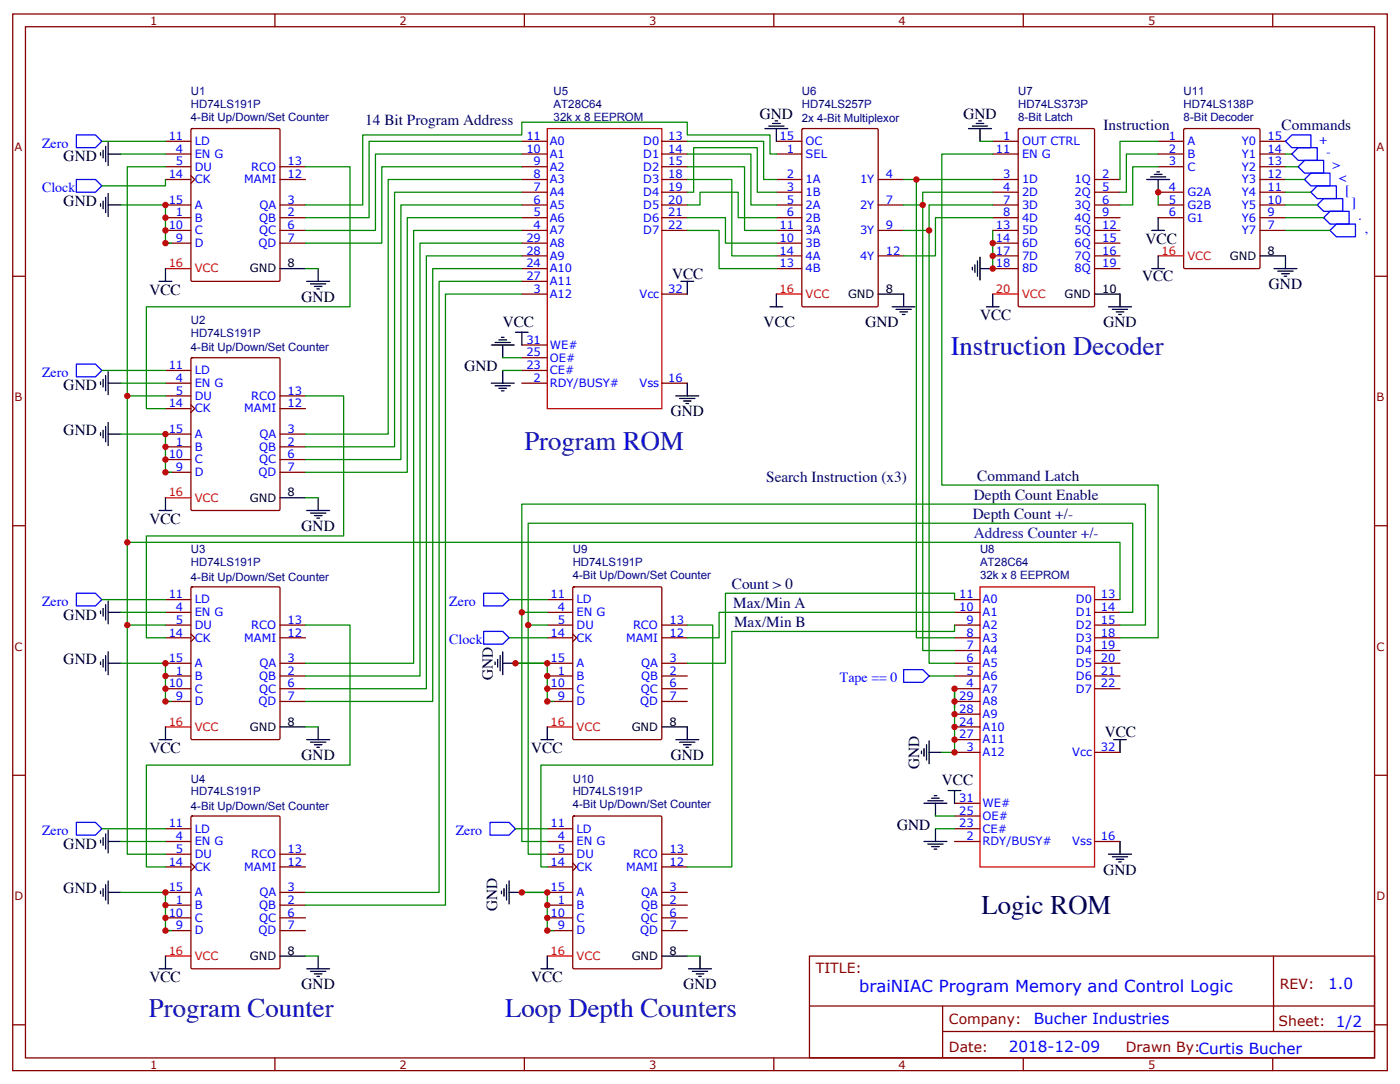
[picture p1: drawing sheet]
<svg xmlns="http://www.w3.org/2000/svg" width="388mm" height="300mm" viewBox="0 0 388 300" stroke-linecap="round" stroke-linejoin="round" font-family="sans-serif">
<g fill="none" stroke="#870000" stroke-width=".35">
<path d="M3.5 3.9h381v292.8h-381zM7.1 7.4h373.9v285.8h-373.9zM76.2 3.9v3.5M145.3 3.9v3.5M214.5 3.9v3.5M283.6 3.9v3.5M352.8 3.9v3.5M45.9 39.2h7M53 35.8l.3-.2h24l.3 .2v41.8l-.2 .3-24.1 .1-.3-.2zM144.6 39.2h7.1M183.4 39.2h7.1M215.2 39.2h7"/>
<path d="M222.3 35.8l.3-.2h20.5l.3 .2v48.9l-.2 .3h-20.6l-.3-.2zM275.2 39.2h7M282.3 35.8l.3-.2h20.4l.3 .2 .1 48.9-.2 .3h-20.6l-.3-.2zM321 39.2h7.1M328.1 35.8l.3-.2h20.5l.3 .2v38.3l-.1 .3h-20.7l-.3-.2zM349.2 39.2h7.1M45.9 56.8h7M45.9 42.7h7M45.9 46.2h7M45.9 49.7h7M52.9 48.7l1.1 1-1.1 1.1M77.6 56.8h7.1"/>
<path d="M77.6 46.2h7.1M77.6 49.7h7.1M144.6 56.8h7.1M144.6 42.7h7.1M144.6 46.2h7.1M144.6 49.7h7.1M144.6 53.3h7.1M183.4 56.8h7.1M183.4 42.7h7.1M183.4 46.2h7.1M183.4 49.7h7.1M183.4 53.3h7.1"/>
<path d="M215.2 56.8h7M215.2 42.7h7M215.2 49.7h7M215.2 53.3h7M243.4 56.8h7.1M243.4 49.7h7.1M275.2 56.8h7M275.2 42.7h7M275.2 49.7h7M275.2 53.3h7M303.4 56.8h7M303.4 49.7h7"/>
<path d="M303.4 53.3h7M321 56.8h7.1M321 42.7h7.1M321 46.2h7.1M321 53.3h7.1M349.2 56.8h7.1M349.2 42.7h7.1M349.2 46.2h7.1M349.2 49.7h7.1M349.2 53.3h7.1M3.5 76.6h3.6M45.9 60.3h7"/>
<path d="M45.9 63.9h7M45.9 67.4h7M77.6 60.3h7.1M77.6 63.9h7.1M77.6 67.4h7.1M144.6 60.3h7.1M144.6 63.9h7.1M144.6 67.4h7.1M144.6 70.9h7.1M144.6 74.4h7.1M144.6 78h7.1M183.4 60.3h7.1"/>
<path d="M183.4 63.9h7.1M215.2 60.3h7M215.2 63.9h7M215.2 67.4h7M215.2 70.9h7M215.2 74.4h7M243.4 63.9h7.1M243.4 70.9h7.1M275.2 60.3h7M275.2 63.9h7M275.2 67.4h7M275.2 70.9h7"/>
<path d="M275.2 74.4h7M303.4 60.3h7M303.4 63.9h7M303.4 67.4h7M303.4 70.9h7M303.4 74.4h7M321 60.3h7.1M349.2 60.3h7.1M349.2 63.9h7.1M381 76.6h3.5M53 99.3l.3-.2h24l.3 .2v41.8l-.2 .3-24.1 .1-.3-.2zM144.6 95.6h7.1"/>
<path d="M144.6 99.1h7.1M144.6 81.5h7.1M183.4 81.5h7.1M45.9 106.2h7M45.9 109.7h7M45.9 102.7h7M45.9 113.2h7M52.9 112.2l1.1 1-1.1 1.1M77.6 109.7h7.1M77.6 113.2h7.1M144.6 106.2h7.1M144.6 102.7h7.1"/>
<path d="M183.4 106.2h7.1M45.9 123.8h7M45.9 120.3h7M45.9 127.4h7M45.9 130.9h7M77.6 123.8h7.1M77.6 120.3h7.1M77.6 127.4h7.1M77.6 130.9h7.1M3.5 145.7h3.6M381 145.7h3.5M45.9 169.7h7"/>
<path d="M45.9 173.2h7M45.9 166.2h7M45.9 176.7h7M52.9 175.7l1.1 1-1.1 1.1M53 162.8l.3-.2h24l.3 .2v41.8l-.2 .3-24.1 .1-.3-.2zM77.6 173.2h7.1M77.6 176.7h7.1M151.7 169.7h7M151.7 173.2h7M151.7 166.2h7M151.7 176.7h7M158.7 175.7l1.1 1-1.1 1.1"/>
<path d="M158.8 162.8l.3-.2h24l.3 .2v41.8l-.1 .3-24.2 .1-.3-.2zM183.4 173.2h7.1M183.4 176.7h7.1M264.6 169.7h7M264.6 173.2h7M264.6 166.2h7M264.6 176.7h7M303.4 169.7h7M303.4 173.2h7M303.4 166.2h7M303.4 176.7h7M45.9 187.3h7"/>
<path d="M45.9 183.8h7M45.9 190.9h7M45.9 194.4h7M77.6 187.3h7.1M77.6 183.8h7.1M77.6 190.9h7.1M77.6 194.4h7.1M151.7 187.3h7M151.7 183.8h7M151.7 190.9h7M151.7 194.4h7M183.4 187.3h7.1"/>
<path d="M183.4 183.8h7.1M183.4 190.9h7.1M183.4 194.4h7.1M264.6 187.3h7M264.6 183.8h7M264.6 190.9h7M264.6 194.4h7M264.6 180.3h7M264.6 197.9h7M303.4 187.3h7M303.4 183.8h7M303.4 190.9h7"/>
<path d="M303.4 180.3h7M3.5 214.8h3.6M264.6 201.4h7M264.6 205h7M264.6 208.5h7M303.4 208.5h7M381 214.8h3.5M45.9 233.2h7M45.9 236.7h7M45.9 229.7h7M52.9 239.2l1.1 1-1.1 1.1M53 226.3l.3-.2h24l.3 .2v41.8l-.2 .3-24.1 .1-.3-.2z"/>
<path d="M77.6 236.7h7.1M151.7 233.2h7M151.7 236.7h7M151.7 229.7h7M158.7 239.2l1.1 1-1.1 1.1M158.8 226.3l.3-.2h24l.3 .2v41.8l-.1 .3-24.2 .1-.3-.2zM183.4 236.7h7.1M264.6 233.2h7M264.6 229.7h7M264.6 222.6h7M264.6 226.1h7M303.4 233.2h7"/>
<path d="M45.9 250.8h7M45.9 247.3h7M45.9 254.4h7M45.9 257.9h7M45.9 240.2h7M77.6 250.8h7.1M77.6 247.3h7.1M77.6 254.4h7.1M77.6 257.9h7.1M77.6 240.2h7.1M151.7 250.8h7M151.7 247.3h7"/>
<path d="M151.7 254.4h7M151.7 257.9h7M151.7 240.2h7M183.4 250.8h7.1M183.4 247.3h7.1M183.4 254.4h7.1M183.4 257.9h7.1M183.4 240.2h7.1M224.4 264.9h156.6v28.3h-156.6zM224.4 278.8h156.5M261.3 278.8v14.1M353 265v20.8"/>
<path d="M3.5 284h3.6M76.2 293.2v3.5M145.3 293.2v3.5M214.5 293.2v3.5M261.3 285.8h119.6M283.6 293.2v3.5M352.8 293.2v3.5M381 284h3.5"/>
</g>
<g fill="none" stroke="#000" stroke-width=".35">
<path d="M30 39.5v6.4M212 35.6h6.4M213.1 34.9h4.2M214.1 34.2h2.2M214.8 33.5h.7M215.2 35.6v3.6M268.5 35.6h6.3M269.5 34.9h4.3M270.6 34.2h2.1M271.3 33.5h.7M271.6 35.6v3.6M27.9 42.3v.7"/>
<path d="M27.9 56.4v.7M28.6 41.6v2.1M28.6 55.7v2.2M29.3 40.6v4.2M29.3 54.7v4.2M30 56.8h3.5M30 53.6v6.4M30 42.7h3.5M317.9 49.7h6.3M318.9 49h4.2M320 48.3h2.1M320.7 47.6h.7"/>
<path d="M321 49.7v3.6M44.1 78h3.5M45.9 74.4v3.6M77.6 74.4h7.1M85 78h6.4M86.1 78.7h4.2M87.1 79.4h2.2M88.2 74.4v3.6M188.7 78h3.6M190.5 78v3.5M269.5 74.1v.7M270.2 73.4v2.1"/>
<path d="M270.9 72.3v4.3M271.6 74.4h3.6M271.6 71.3v6.3M319.3 74.4h3.5M319.3 63.9h3.5M321 60.3v3.6M321 70.9v3.5M349.2 70.9h7.1v3.5M353.1 74.4h6.4M354.2 75.1h4.2M355.2 75.8h2.2M356 76.6h.7"/>
<path d="M87.8 80.1h.7M136.2 95.6h6.3M137.2 94.9h4.3M138.3 94.2h2.1M139 93.5h.7M139.3 95.6v3.5M142.9 92.1h3.5M144.6 92.1v3.5M213.4 85h3.6M215.2 81.5v3.5M243.4 81.5h7.1v3.5M247.3 85h6.3"/>
<path d="M248.4 85.7h4.2M249.4 86.4h2.1M250.1 87.1h.7M273.4 85h3.5M275.2 81.5v3.5M303.4 81.5h7v3.5M307.3 85h6.3M308.3 85.7h4.3M309.4 86.4h2.1M310.1 87.1h.7M27.9 105.8v.7M27.9 119.9v.7"/>
<path d="M28.6 105.1v2.1M28.6 119.2v2.2M29.3 104.1v4.2M29.3 118.2v4.2M30 103v6.4M30 117.1v6.4M30 106.2h3.5M136.2 106.2h6.3M137.2 106.9h4.3M138.3 107.6h2.1M139 108.3h.7M139.3 102.7v3.5"/>
<path d="M187.3 109.7h6.4M188.4 110.4h4.2M189.4 111.1h2.2M190.1 111.8h.8M190.5 106.2v3.5M30 120.3h3.5M45.9 137.9v3.6M77.6 137.9h7.1M88.2 137.9v3.6M44.1 141.5h3.5M85 141.5h6.4M86.1 142.2h4.2"/>
<path d="M87.1 142.9h2.2M87.8 143.6h.7M27.9 169.3v.7M28.6 168.6v2.1M29.3 167.6v4.2M30 166.5v6.4M30 169.7h3.5M27.9 183.4v.7M28.6 182.7v2.2M29.3 181.7v4.2M30 180.6v6.4M30 183.8h3.5"/>
<path d="M137.2 183.4v.7M137.9 182.7v2.2M138.6 181.7v4.2M139.3 183.8h3.6M139.3 180.6v6.4M44.1 205h3.5M45.9 201.4v3.6M77.6 201.4h7.1M85 205h6.4M86.1 205.7h4.2M87.1 206.4h2.2M87.8 207.1h.7"/>
<path d="M88.2 201.4v3.6M149.9 205h3.6M151.7 201.4v3.6M183.4 201.4h7.1v3.6M187.3 205h6.4M188.4 205.7h4.2M189.4 206.4h2.2M190.1 207.1h.8M255.4 208.1v.7M256.1 207.4v2.1M256.8 206.4v4.2M257.5 208.5h3.6"/>
<path d="M257.5 205.3v6.4M262.8 219.1h3.5M264.6 219.1v3.5M308.7 205h3.5M310.4 205v3.5M27.9 232.8v.7M28.6 232.1v2.1M29.3 231.1v4.2M30 230v6.4M30 233.2h3.5M256.1 233.2h6.4M256.1 222.6h6.4"/>
<path d="M257.2 221.9h4.2M257.2 233.9h4.2M258.2 221.2h2.1M258.2 234.6h2.1M258.9 220.5h.7M258.9 235.3h.7M259.3 222.6v3.5M259.3 229.7v3.5M307.3 236.7h6.3M308.3 237.4h4.3M309.4 238.1h2.1M310.1 238.8h.7"/>
<path d="M310.4 233.2v3.5M27.9 246.9v.7M28.6 246.2v2.2M29.3 245.2v4.2M30 244.1v6.4M30 247.3h3.5M139 246.9v.7M139.7 246.2v2.2M140.4 245.2v4.2M141.1 247.3h3.5M141.1 244.1v6.4M44.1 268.5h3.5"/>
<path d="M45.9 264.9v3.6M77.6 264.9h7.1M85 268.5h6.4M86.1 269.2h4.2M87.1 269.9h2.2M87.8 270.6h.7M88.2 264.9v3.6M149.9 268.5h3.6M151.7 264.9v3.6M183.4 264.9h7.1M190.9 268.5h6.3M191.9 269.2h4.2"/>
<path d="M193 269.9h2.1M193.7 270.6h.7M194 264.9v3.6"/>
</g>
<path d="M45.9 74.4h7M321 70.9h7.1M215.2 81.5h7M275.2 81.5h7M45.9 137.9h7M45.9 201.4h7M151.7 201.4h7M45.9 264.9h7M151.7 264.9h7" fill="none" stroke="#f00" stroke-width=".35"/>
<path d="M151.7 35.6h31.7v77.6h-31.7zM271.6 162.6h31.8v77.6h-31.8z" fill="none" stroke="#c00" stroke-width=".35"/>
<g fill="none" stroke="#00f" stroke-width=".35">
<path d="M21.2 37.4h5.3l1.7 1.8-1.7 1.7h-5.3zM358.1 37.4h5.3v3.5h-5.3l-1.8-1.7zM21.2 49.7h5.3l1.7 1.8-1.7 1.8h-5.3zM358.1 42.7l1.7-1.8h5.3v3.5h-5.3zM361.6 44.4h5.3v3.6h-5.3l-1.8-1.8zM361.6 49.7l1.8-1.7h5.3v3.5h-5.3zM363.4 53.3l1.7-1.8h5.3v3.5h-5.3zM365.1 56.8l1.8-1.8h5.3v3.6h-5.3zM366.9 60.3l1.8-1.7h5.2v3.5h-5.2zM370.4 62.1h5.3v3.5h-5.3l-1.7-1.7zM21.2 100.9h5.3l1.7 1.8-1.7 1.7h-5.3zM21.2 164.4h5.3l1.7 1.8-1.7 1.7h-5.3z"/>
<path d="M134.1 164.4h5.2l1.8 1.8-1.8 1.7h-5.2zM134.1 175h5.2l1.8 1.7-1.8 1.8h-5.2zM250.5 185.6h5.3l1.7 1.7-1.7 1.8h-5.3zM21.2 227.9h5.3l1.7 1.8-1.7 1.7h-5.3zM135.8 227.9h5.3l1.8 1.8-1.8 1.7h-5.3z"/>
</g>
<g fill="none" stroke="#008700" stroke-width=".35">
<path d="M28.2 39.2h17.7M144.6 39.2h-42.3v21.1h-17.6M190.5 39.2h21.2v10.5h3.5M271.6 39.2h3.6M321 39.2h-10.6v10.5M33.5 56.8h12.4v10.6h1.7M33.5 42.7h12.4M45.9 49.7v1.8h-17.7M45.9 46.2h-10.6v190.5h10.6M84.7 46.2h12.3v38.8h-56.4v28.2h5.3M144.6 42.7h-40.5v21.2h-19.4M144.6 46.2h-38.8v21.2h-21.1"/>
<path d="M144.6 49.7h-37v70.6h-22.9M144.6 53.3h-35.2v70.5h-24.7M144.6 56.8h-33.5v70.6h-26.4M190.5 42.7h17.6v14.1h7.1M190.5 46.2h15.9v17.7h8.8M190.5 49.7h12.3v21.2h12.4M190.5 56.8h3.5v-3.5h10.6v7h10.6M190.5 53.3h1.8v-12.4h17.6v12.4h5.3M215.2 42.7h-1.8v-5.3h-22.9v-3.5h-45.9v3.5h-44.1v19.4h-15.8M250.5 49.7h24.7M254 49.7v127h10.6M255.8 56.8v123.5h8.8"/>
<path d="M275.2 53.3h-19.4v3.5h-5.3M275.2 56.8h-17.7v7.1h-7M275.2 42.7h-14.1v91.7h59.9v42.3h-10.6M321 42.7h-8.8v10.6h-1.8M321 46.2h-7v10.6h-3.6M321 53.3v3.5M356.3 49.7h5.3M356.3 42.7h1.8M356.3 46.2h3.5M356.3 53.3h7.1M356.3 56.8h8.8M84.7 74.4h3.5"/>
<path d="M144.6 60.3h-31.7v70.6h-28.2M144.6 63.9h-29.9v119.9h-30M144.6 67.4h-28.2v119.9h-31.7M144.6 70.9h-26.4v120h-33.5M144.6 74.4h-24.7v120h-35.2M144.6 78h-22.9v169.3h-37M190.5 63.9h8.8v10.5h15.9M190.5 60.3h10.6v7.1h14.1M257.5 63.9v119.9h7.1M275.2 60.3h-15.9v10.6h-8.8M275.2 63.9v10.5M356.3 60.3h10.6"/>
<path d="M356.3 63.9h12.4M139.3 99.1h5.3M144.6 81.5h-21.1v169.3h-38.8M28.2 102.7h17.7M33.5 106.2h12.4M35.3 109.7h10.6M84.7 109.7h10.5v38.8h-54.6v28.2h5.3M139.3 102.7h5.3M33.5 120.3h12.4v10.6h1.7M84.7 137.9h3.5M35.3 150.3h275.1v15.9M28.2 166.2h17.7"/>
<path d="M33.5 169.7h12.4M35.3 173.2h10.6M84.7 173.2h12.3v38.8h-56.4v28.2h5.3M141.1 166.2h10.6M141.1 176.7h10.6M144.6 169.7v-30h172.9v33.5h-7.1M151.7 173.2h-5.3v63.5h5.3M151.7 169.7h-7.1v63.5h7.1M190.5 173.2h7.1v38.8h-47.7v28.2h1.8M264.6 166.2v-1.8h-63.5v19.4h-10.6M264.6 169.7h-65.3v7h-8.8M264.6 173.2v1.8h-61.8v65.2h-12.3"/>
<path d="M310.4 169.7h3.6v-24.7h-167.6v28.2M33.5 183.8h12.4v10.6h1.7M151.7 183.8h-8.8h8.8v10.6h1.8M257.5 187.3h7.1M264.6 196.1v-5.2v17.6h-3.5M84.7 201.4h3.5M28.2 229.7h17.7M33.5 233.2h12.4M142.9 229.7h8.8M259.3 229.7h5.3M259.3 226.1h5.3M33.5 247.3h12.4v10.6h1.7"/>
<path d="M151.7 247.3h-7.1h7.1v10.6h1.8M84.7 264.9h3.5M190.5 264.9h3.5"/>
</g>
<g fill="#c00">
<circle cx="264.6" cy="208.5" r=".88"/>
<circle cx="144.6" cy="247.3" r=".88"/>
<circle cx="275.2" cy="74.4" r=".88"/>
<circle cx="275.2" cy="67.4" r=".88"/>
<circle cx="275.2" cy="70.9" r=".88"/>
<circle cx="321" cy="53.3" r=".88"/>
<circle cx="151.7" cy="257.9" r=".88"/>
<circle cx="45.9" cy="60.3" r=".88"/>
<circle cx="45.9" cy="56.8" r=".88"/>
<circle cx="45.9" cy="63.9" r=".88"/>
<circle cx="35.3" cy="109.7" r=".88"/>
<circle cx="45.9" cy="190.9" r=".88"/>
<circle cx="45.9" cy="194.4" r=".88"/>
<circle cx="45.9" cy="183.8" r=".88"/>
<circle cx="45.9" cy="187.3" r=".88"/>
<circle cx="45.9" cy="247.3" r=".88"/>
<circle cx="45.9" cy="254.4" r=".88"/>
<circle cx="45.9" cy="250.8" r=".88"/>
<circle cx="45.9" cy="257.9" r=".88"/>
<circle cx="45.9" cy="130.9" r=".88"/>
<circle cx="45.9" cy="123.8" r=".88"/>
<circle cx="45.9" cy="127.4" r=".88"/>
<circle cx="45.9" cy="120.3" r=".88"/>
<circle cx="35.3" cy="173.2" r=".88"/>
<circle cx="45.9" cy="67.4" r=".88"/>
<circle cx="142.9" cy="183.8" r=".88"/>
<circle cx="151.7" cy="190.9" r=".88"/>
<circle cx="151.7" cy="194.4" r=".88"/>
<circle cx="151.7" cy="183.8" r=".88"/>
<circle cx="151.7" cy="187.3" r=".88"/>
<circle cx="151.7" cy="247.3" r=".88"/>
<circle cx="151.7" cy="250.8" r=".88"/>
<circle cx="151.7" cy="254.4" r=".88"/>
<circle cx="35.3" cy="150.3" r=".88"/>
<circle cx="146.4" cy="173.2" r=".88"/>
<circle cx="254" cy="49.7" r=".88"/>
<circle cx="255.8" cy="56.8" r=".88"/>
<circle cx="257.5" cy="63.9" r=".88"/>
<circle cx="144.6" cy="169.7" r=".88"/>
<circle cx="264.6" cy="197.9" r=".88"/>
<circle cx="264.6" cy="201.4" r=".88"/>
<circle cx="264.6" cy="205" r=".88"/>
<circle cx="264.6" cy="190.9" r=".88"/>
<circle cx="264.6" cy="194.4" r=".88"/>
</g>
<g font-size="7.4" fill="#009">
<text x="263.5" y="98.2">Instruction Decoder</text>
<text x="145.4" y="124.7">Program ROM</text>
<text x="41.3" y="281.7">Program Counter</text>
<text x="140.1" y="281.7">Loop Depth Counters</text>
</g>
<text font-size="7.4" fill="#006" x="272" y="253.2">Logic ROM</text>
<text font-size="4.6" fill="#00f" x="238.1" y="274.9">braiNIAC Program Memory and Control Logic</text>
<g font-size="4.2" fill="#006">
<text x="101.2" y="34.7">14 Bit Program Address</text>
<text x="305.9" y="36.2">Instruction</text>
<text x="355.3" y="36.2">Commands</text>
<text x="212.4" y="133.5">Search Instruction (x3)</text>
<text x="270.9" y="133.2">Command Latch</text>
<text x="269.7" y="143.8">Depth Count +/-</text>
<text x="269.9" y="138.5">Depth Count Enable</text>
<text x="202.9" y="163.2">Count &gt; 0</text>
<text x="203.2" y="168.5">Max/Min A</text>
<text x="203.5" y="173.8">Max/Min B</text>
</g>
<g font-size="4.2">
<text x="210.6" y="32.9">GND</text>
<text x="267.1" y="32.9">GND</text>
<text x="17.6" y="44.7">GND</text>
<text x="17.6" y="57">GND</text>
<text x="317.5" y="67.6">VCC</text>
<text x="186.3" y="77.3">VCC</text>
<text x="316.6" y="78">VCC</text>
<text x="41.4" y="81.7">VCC</text>
<text x="83.6" y="83.6">GND</text>
<text x="351.7" y="80.1">GND</text>
<text x="271.6" y="88.8">VCC</text>
<text x="139.4" y="90.5">VCC</text>
<text x="211.7" y="90.5">VCC</text>
<text x="239.9" y="90.5">GND</text>
<text x="305.9" y="90.7">GND</text>
<text x="128.8" y="102.9">GND</text>
<text x="17.6" y="108.2">GND</text>
<text x="185.9" y="115.4">GND</text>
<text x="17.6" y="120.5">GND</text>
<text x="41.4" y="145.1">VCC</text>
<text x="83.6" y="147.1">GND</text>
<text x="17.6" y="171.7">GND</text>
<text x="17.6" y="184">GND</text>
<text x="136.6" y="188.4" transform="rotate(-90 136.6 188.4)">GND</text>
<text x="41.4" y="208.6">VCC</text>
<text x="147.2" y="208.6">VCC</text>
<text x="306.2" y="204.3">VCC</text>
<text x="83.6" y="210.6">GND</text>
<text x="185.9" y="210.6">GND</text>
<text x="254.8" y="213.1" transform="rotate(-90 254.8 213.1)">GND</text>
<text x="261.1" y="217.5">VCC</text>
<text x="248.7" y="229.9">GND</text>
<text x="17.6" y="235.2">GND</text>
<text x="305.9" y="242.4">GND</text>
<text x="17.6" y="247.5">GND</text>
<text x="137.8" y="252.6" transform="rotate(-90 137.8 252.6)">GND</text>
<text x="41.4" y="272.1">VCC</text>
<text x="83.6" y="274.1">GND</text>
<text x="147.2" y="272.1">VCC</text>
<text x="189.4" y="274.1">GND</text>
</g>
<text font-size="4.2" fill="#009" x="269.9" y="149.1">Address Counter +/-</text>
<g font-size="4.2" fill="#00f">
<text x="368.2" y="274.2">1.0</text>
<text x="286.5" y="283.8">Bucher Industries</text>
<text x="279.6" y="291.6">2018-12-09</text>
</g>
<g font-size="3.9" fill="#00f">
<text x="11.7" y="40.9">Zero</text>
<text x="365.8" y="39.8">+</text>
<text x="367.5" y="43.4">-</text>
<text x="369.3" y="46.9">&gt;</text>
<text x="11.7" y="53.3">Clock</text>
<text x="371.1" y="50.4">&lt;</text>
<text x="372.8" y="53.9">[</text>
<text x="374.6" y="57.5">]</text>
<text x="376.4" y="61">.</text>
<text x="378.1" y="64.5">,</text>
<text x="11.7" y="104.4">Zero</text>
<text x="11.7" y="167.9">Zero</text>
<text x="124.5" y="167.9">Zero</text>
<text x="124.5" y="178.5">Clock</text>
<text x="232.8" y="189.1">Tape == 0</text>
<text x="11.7" y="231.4">Zero</text>
<text x="126.3" y="231.4">Zero</text>
</g>
<g font-size="3.9" fill="#800">
<text x="226.1" y="269.5">TITLE:</text>
<text x="354.8" y="274.2">REV:</text>
<text x="263" y="283.7">Company:</text>
<text x="354.4" y="284.3">Sheet: 1/2</text>
<text x="263" y="291.4">Date:</text>
<text x="312.1" y="291.5">Drawn By:Curtis Bucher</text>
</g>
<g font-size="3.2" fill="#800">
<text x="41.6" y="6.9">1</text>
<text x="110.8" y="6.9">2</text>
<text x="179.9" y="6.9">3</text>
<text x="249.1" y="6.9">4</text>
<text x="318.2" y="6.9">5</text>
<text x="4.1" y="42">A</text>
<text x="381.5" y="42">A</text>
<text x="4.1" y="111.1">B</text>
<text x="381.5" y="111.1">B</text>
<text x="4.1" y="180.3">C</text>
<text x="381.5" y="180.3">C</text>
<text x="4.1" y="249.4">D</text>
<text x="381.5" y="249.4">D</text>
<text x="41.6" y="296.2">1</text>
<text x="110.8" y="296.2">2</text>
<text x="179.9" y="296.2">3</text>
<text x="249.1" y="296.2">4</text>
<text x="318.2" y="296.2">5</text>
</g>
<g font-size="3.2" fill="#000080">
<text x="52.9" y="29.9">HD74LS191P</text>
<text x="52.9" y="26.4">U1</text>
<text x="153.5" y="26.4">U5</text>
<text x="153.5" y="29.9">AT28C64</text>
<text x="222.2" y="29.9">HD74LS257P</text>
<text x="222.3" y="26.4">U6</text>
<text x="282.2" y="29.9">HD74LS373P</text>
<text x="282.2" y="26.4">U7</text>
<text x="328.1" y="29.9">HD74LS138P</text>
<text x="328.1" y="26.4">U11</text>
<text x="52.9" y="33.4">4-Bit Up/Down/Set Counter</text>
<text x="153.5" y="33.4">32k x 8 EEPROM</text>
<text x="222.2" y="33.9">2x 4-Bit Multiplexor</text>
<text x="282.2" y="33.4">8-Bit Latch</text>
<text x="328.1" y="33.4">8-Bit Decoder</text>
<text x="52.9" y="89.9">U2</text>
<text x="52.9" y="93.4">HD74LS191P</text>
<text x="52.9" y="97.4">4-Bit Up/Down/Set Counter</text>
<text x="52.9" y="153.4">U3</text>
<text x="158.8" y="153.4">U9</text>
<text x="271.6" y="153.4">U8</text>
<text x="52.9" y="156.9">HD74LS191P</text>
<text x="52.9" y="160.9">4-Bit Up/Down/Set Counter</text>
<text x="158.7" y="156.9">HD74LS191P</text>
<text x="158.7" y="160.4">4-Bit Up/Down/Set Counter</text>
<text x="271.6" y="160.4">32k x 8 EEPROM</text>
<text x="271.6" y="156.9">AT28C64</text>
<text x="52.9" y="220.4">HD74LS191P</text>
<text x="52.9" y="216.9">U4</text>
<text x="158.7" y="220.4">HD74LS191P</text>
<text x="158.8" y="216.9">U10</text>
<text x="52.9" y="224.4">4-Bit Up/Down/Set Counter</text>
<text x="158.7" y="223.9">4-Bit Up/Down/Set Counter</text>
</g>
<g font-size="3.2" fill="#00f">
<text x="46.8" y="38.8">11</text>
<text x="54" y="40.2">LD</text>
<text x="145.9" y="38.8">11</text>
<text x="152.4" y="40.2">A0</text>
<text x="178.3" y="40.2">D0</text>
<text x="185.2" y="38.8">13</text>
<text x="216.1" y="38.8">15</text>
<text x="223.3" y="40.2">OC</text>
<text x="278.1" y="38.8">1</text>
<text x="283.3" y="40.2">OUT CTRL</text>
<text x="323.9" y="38.8">1</text>
<text x="329.1" y="40.2">A</text>
<text x="344.2" y="40.2">Y0</text>
<text x="351.4" y="38.8">15</text>
<text x="48.8" y="42.3">4</text>
<text x="48.8" y="45.9">5</text>
<text x="54" y="43.7">EN G</text>
<text x="54" y="47.3">DU</text>
<text x="69.6" y="47.3">RCO</text>
<text x="79.7" y="45.9">13</text>
<text x="145.9" y="42.3">10</text>
<text x="147.9" y="45.9">9</text>
<text x="152.4" y="43.7">A1</text>
<text x="152.4" y="47.3">A2</text>
<text x="178.3" y="43.7">D1</text>
<text x="178.3" y="47.3">D2</text>
<text x="185.2" y="42.3">14</text>
<text x="185.2" y="45.9">15</text>
<text x="218.1" y="42.3">1</text>
<text x="223.3" y="43.7">SEL</text>
<text x="276.1" y="42.3">11</text>
<text x="283.3" y="43.7">EN G</text>
<text x="323.9" y="45.9">3</text>
<text x="323.9" y="42.3">2</text>
<text x="329.1" y="47.3">C</text>
<text x="329.1" y="43.7">B</text>
<text x="344.2" y="43.7">Y1</text>
<text x="344.2" y="47.3">Y2</text>
<text x="351.4" y="42.3">14</text>
<text x="351.4" y="45.9">13</text>
<text x="46.8" y="49.4">14</text>
<text x="54" y="50.8">CK</text>
<text x="67.7" y="50.8">MAMI</text>
<text x="79.7" y="49.4">12</text>
<text x="147.9" y="49.4">8</text>
<text x="147.9" y="52.9">7</text>
<text x="152.4" y="50.8">A3</text>
<text x="178.3" y="50.8">D3</text>
<text x="185.2" y="49.4">18</text>
<text x="185.2" y="52.9">19</text>
<text x="218.1" y="49.4">2</text>
<text x="218.1" y="52.9">3</text>
<text x="223.3" y="50.8">1A</text>
<text x="238.4" y="50.8">1Y</text>
<text x="245.5" y="49.4">4</text>
<text x="278.1" y="49.4">3</text>
<text x="278.1" y="52.9">4</text>
<text x="283.3" y="50.8">1D</text>
<text x="297.8" y="50.8">1Q</text>
<text x="305.5" y="49.4">2</text>
<text x="305.5" y="52.9">5</text>
<text x="323.9" y="52.9">4</text>
<text x="344.2" y="50.8">Y3</text>
<text x="351.4" y="49.4">12</text>
<text x="351.4" y="52.9">11</text>
<text x="46.8" y="56.4">15</text>
<text x="48.8" y="60">1</text>
<text x="54" y="57.9">A</text>
<text x="71.9" y="57.9">QA</text>
<text x="79.7" y="60">2</text>
<text x="79.7" y="56.4">3</text>
<text x="147.9" y="56.4">6</text>
<text x="147.9" y="60">5</text>
<text x="152.4" y="54.3">A4</text>
<text x="152.4" y="57.9">A5</text>
<text x="178.3" y="54.3">D4</text>
<text x="178.3" y="57.9">D5</text>
<text x="185.2" y="56.4">20</text>
<text x="185.2" y="60">21</text>
<text x="218.1" y="56.4">5</text>
<text x="218.1" y="60">6</text>
<text x="223.3" y="54.3">1B</text>
<text x="223.3" y="57.9">2A</text>
<text x="238.4" y="57.9">2Y</text>
<text x="245.5" y="56.4">7</text>
<text x="278.1" y="56.4">7</text>
<text x="278.1" y="60">8</text>
<text x="283.3" y="54.3">2D</text>
<text x="283.3" y="57.9">3D</text>
<text x="297.8" y="54.3">2Q</text>
<text x="297.8" y="57.9">3Q</text>
<text x="305.5" y="56.4">6</text>
<text x="305.5" y="60">9</text>
<text x="323.9" y="56.4">5</text>
<text x="323.9" y="60">6</text>
<text x="329.1" y="54.3">G2A</text>
<text x="329.1" y="57.9">G2B</text>
<text x="344.2" y="57.9">Y5</text>
<text x="344.2" y="54.3">Y4</text>
<text x="351.4" y="60">9</text>
<text x="351.4" y="56.4">10</text>
<text x="46.8" y="63.5">10</text>
<text x="54" y="61.4">B</text>
<text x="54" y="64.9">C</text>
<text x="71.8" y="64.9">QC</text>
<text x="71.9" y="61.4">QB</text>
<text x="79.7" y="63.5">6</text>
<text x="147.9" y="63.5">4</text>
<text x="152.4" y="61.4">A6</text>
<text x="152.4" y="64.9">A7</text>
<text x="178.3" y="61.4">D6</text>
<text x="178.3" y="64.9">D7</text>
<text x="185.2" y="63.5">22</text>
<text x="216.1" y="63.5">11</text>
<text x="223.3" y="61.4">2B</text>
<text x="223.3" y="64.9">3A</text>
<text x="238.4" y="64.9">3Y</text>
<text x="245.5" y="63.5">9</text>
<text x="276.1" y="63.5">13</text>
<text x="283.3" y="61.4">4D</text>
<text x="283.3" y="64.9">5D</text>
<text x="297.8" y="61.4">4Q</text>
<text x="297.8" y="64.9">5Q</text>
<text x="305.5" y="63.5">12</text>
<text x="329.1" y="61.4">G1</text>
<text x="344.2" y="64.9">Y7</text>
<text x="344.2" y="61.4">Y6</text>
<text x="351.4" y="63.5">7</text>
<text x="48.8" y="67">9</text>
<text x="54" y="68.4">D</text>
<text x="71.6" y="68.4">QD</text>
<text x="79.7" y="67">7</text>
<text x="145.9" y="67">29</text>
<text x="145.9" y="70.6">28</text>
<text x="152.4" y="68.4">A8</text>
<text x="152.4" y="72">A9</text>
<text x="216.1" y="67">10</text>
<text x="216.1" y="70.6">14</text>
<text x="223.3" y="68.4">3B</text>
<text x="223.3" y="72">4A</text>
<text x="238.4" y="72">4Y</text>
<text x="245.5" y="70.6">12</text>
<text x="276.1" y="67">14</text>
<text x="276.1" y="70.6">17</text>
<text x="283.3" y="68.4">6D</text>
<text x="283.3" y="72">7D</text>
<text x="297.8" y="68.4">6Q</text>
<text x="297.8" y="72">7Q</text>
<text x="305.5" y="67">15</text>
<text x="305.5" y="70.6">16</text>
<text x="145.9" y="74.1">24</text>
<text x="145.9" y="77.6">27</text>
<text x="152.4" y="75.5">A10</text>
<text x="216.1" y="74.1">13</text>
<text x="223.3" y="75.5">4B</text>
<text x="276.1" y="74.1">18</text>
<text x="283.3" y="75.5">8D</text>
<text x="297.8" y="75.5">8Q</text>
<text x="305.5" y="74.1">19</text>
<text x="147.9" y="81.1">3</text>
<text x="152.4" y="79">A11</text>
<text x="152.4" y="82.5">A12</text>
<text x="177.3" y="82.5">Vcc</text>
<text x="185.2" y="81.1">32</text>
<text x="145.9" y="95.2">31</text>
<text x="145.9" y="98.8">25</text>
<text x="152.4" y="96.7">WE#</text>
<text x="152.4" y="100.2">OE#</text>
<text x="46.8" y="102.3">11</text>
<text x="48.8" y="105.8">4</text>
<text x="54" y="107.2">EN G</text>
<text x="54" y="103.7">LD</text>
<text x="145.9" y="102.3">23</text>
<text x="147.9" y="105.8">2</text>
<text x="152.4" y="103.7">CE#</text>
<text x="152.4" y="107.2">RDY/BUSY#</text>
<text x="177.3" y="107.2">Vss</text>
<text x="185.2" y="105.8">16</text>
<text x="46.8" y="112.9">14</text>
<text x="48.8" y="109.4">5</text>
<text x="54" y="110.8">DU</text>
<text x="69.6" y="110.8">RCO</text>
<text x="79.7" y="112.9">12</text>
<text x="79.7" y="109.4">13</text>
<text x="46.8" y="119.9">15</text>
<text x="54" y="114.3">CK</text>
<text x="67.7" y="114.3">MAMI</text>
<text x="79.7" y="119.9">3</text>
<text x="48.8" y="123.5">1</text>
<text x="54" y="124.9">B</text>
<text x="54" y="121.4">A</text>
<text x="71.9" y="124.9">QB</text>
<text x="71.9" y="121.4">QA</text>
<text x="79.7" y="123.5">2</text>
<text x="46.8" y="127">10</text>
<text x="48.8" y="130.5">9</text>
<text x="54" y="131.9">D</text>
<text x="54" y="128.4">C</text>
<text x="71.6" y="131.9">QD</text>
<text x="71.8" y="128.4">QC</text>
<text x="79.7" y="127">6</text>
<text x="79.7" y="130.5">7</text>
<text x="46.8" y="165.8">11</text>
<text x="54" y="167.2">LD</text>
<text x="152.6" y="165.8">11</text>
<text x="159.8" y="167.2">LD</text>
<text x="265.8" y="165.8">11</text>
<text x="272.3" y="167.2">A0</text>
<text x="298.2" y="167.2">D0</text>
<text x="305.2" y="165.8">13</text>
<text x="48.8" y="169.3">4</text>
<text x="48.8" y="172.9">5</text>
<text x="54" y="170.7">EN G</text>
<text x="79.7" y="172.9">13</text>
<text x="154.6" y="169.3">4</text>
<text x="154.6" y="172.9">5</text>
<text x="159.8" y="170.7">EN G</text>
<text x="185.6" y="172.9">13</text>
<text x="265.8" y="169.3">10</text>
<text x="267.9" y="172.9">9</text>
<text x="272.3" y="170.7">A1</text>
<text x="298.2" y="170.7">D1</text>
<text x="305.2" y="169.3">14</text>
<text x="305.2" y="172.9">15</text>
<text x="46.8" y="176.4">14</text>
<text x="54" y="174.3">DU</text>
<text x="54" y="177.8">CK</text>
<text x="67.7" y="177.8">MAMI</text>
<text x="69.6" y="174.3">RCO</text>
<text x="79.7" y="176.4">12</text>
<text x="152.6" y="176.4">14</text>
<text x="159.8" y="174.3">DU</text>
<text x="159.8" y="177.8">CK</text>
<text x="173.5" y="177.8">MAMI</text>
<text x="175.5" y="174.3">RCO</text>
<text x="185.6" y="176.4">12</text>
<text x="267.9" y="176.4">8</text>
<text x="267.9" y="179.9">7</text>
<text x="272.3" y="174.3">A2</text>
<text x="272.3" y="177.8">A3</text>
<text x="298.2" y="174.3">D2</text>
<text x="298.2" y="177.8">D3</text>
<text x="305.2" y="176.4">18</text>
<text x="305.2" y="179.9">19</text>
<text x="46.8" y="183.4">15</text>
<text x="54" y="184.9">A</text>
<text x="71.9" y="184.9">QA</text>
<text x="79.7" y="183.4">3</text>
<text x="152.6" y="183.4">15</text>
<text x="159.8" y="184.9">A</text>
<text x="177.7" y="184.9">QA</text>
<text x="185.6" y="183.4">3</text>
<text x="267.9" y="183.4">6</text>
<text x="272.3" y="181.3">A4</text>
<text x="272.3" y="184.9">A5</text>
<text x="298.2" y="181.3">D4</text>
<text x="298.2" y="184.9">D5</text>
<text x="305.2" y="183.4">20</text>
<text x="46.8" y="190.5">10</text>
<text x="48.8" y="187">1</text>
<text x="54" y="188.4">B</text>
<text x="54" y="191.9">C</text>
<text x="71.8" y="191.9">QC</text>
<text x="71.9" y="188.4">QB</text>
<text x="79.7" y="187">2</text>
<text x="79.7" y="190.5">6</text>
<text x="152.6" y="190.5">10</text>
<text x="154.6" y="187">1</text>
<text x="159.8" y="188.4">B</text>
<text x="159.8" y="191.9">C</text>
<text x="177.7" y="191.9">QC</text>
<text x="177.7" y="188.4">QB</text>
<text x="185.6" y="187">2</text>
<text x="185.6" y="190.5">6</text>
<text x="267.9" y="187">5</text>
<text x="267.9" y="190.5">4</text>
<text x="272.3" y="188.4">A6</text>
<text x="272.3" y="191.9">A7</text>
<text x="298.2" y="188.4">D6</text>
<text x="298.2" y="191.9">D7</text>
<text x="305.2" y="187">21</text>
<text x="305.2" y="190.5">22</text>
<text x="48.8" y="194">9</text>
<text x="54" y="195.4">D</text>
<text x="71.6" y="195.4">QD</text>
<text x="79.7" y="194">7</text>
<text x="154.6" y="194">9</text>
<text x="159.8" y="195.4">D</text>
<text x="177.4" y="195.4">QD</text>
<text x="185.6" y="194">7</text>
<text x="265.8" y="194">29</text>
<text x="265.8" y="197.6">28</text>
<text x="272.3" y="195.4">A8</text>
<text x="265.8" y="201.1">24</text>
<text x="272.3" y="199">A9</text>
<text x="272.3" y="202.5">A10</text>
<text x="265.8" y="204.6">27</text>
<text x="267.9" y="208.1">3</text>
<text x="272.3" y="206">A11</text>
<text x="272.3" y="209.5">A12</text>
<text x="297.2" y="209.5">Vcc</text>
<text x="305.2" y="208.1">32</text>
<text x="265.8" y="222.2">31</text>
<text x="265.8" y="225.8">25</text>
<text x="272.3" y="223.7">WE#</text>
<text x="272.3" y="227.2">OE#</text>
<text x="46.8" y="229.3">11</text>
<text x="48.8" y="232.8">4</text>
<text x="54" y="230.7">LD</text>
<text x="152.6" y="229.3">11</text>
<text x="154.6" y="232.8">4</text>
<text x="159.8" y="230.7">LD</text>
<text x="265.8" y="229.3">23</text>
<text x="267.9" y="232.8">2</text>
<text x="272.3" y="230.7">CE#</text>
<text x="305.2" y="232.8">16</text>
<text x="46.8" y="239.9">14</text>
<text x="48.8" y="236.4">5</text>
<text x="54" y="234.2">EN G</text>
<text x="54" y="237.8">DU</text>
<text x="69.6" y="237.8">RCO</text>
<text x="79.7" y="239.9">12</text>
<text x="79.7" y="236.4">13</text>
<text x="152.6" y="239.9">14</text>
<text x="154.6" y="236.4">5</text>
<text x="159.8" y="234.2">EN G</text>
<text x="159.8" y="237.8">DU</text>
<text x="175.5" y="237.8">RCO</text>
<text x="185.6" y="239.9">12</text>
<text x="185.6" y="236.4">13</text>
<text x="272.3" y="234.2">RDY/BUSY#</text>
<text x="297.2" y="234.2">Vss</text>
<text x="54" y="241.3">CK</text>
<text x="67.7" y="241.3">MAMI</text>
<text x="159.8" y="241.3">CK</text>
<text x="173.5" y="241.3">MAMI</text>
<text x="46.8" y="246.9">15</text>
<text x="48.8" y="250.5">1</text>
<text x="54" y="251.9">B</text>
<text x="54" y="248.4">A</text>
<text x="71.9" y="251.9">QB</text>
<text x="71.9" y="248.4">QA</text>
<text x="79.7" y="250.5">2</text>
<text x="79.7" y="246.9">3</text>
<text x="152.6" y="246.9">15</text>
<text x="154.6" y="250.5">1</text>
<text x="159.8" y="251.9">B</text>
<text x="159.8" y="248.4">A</text>
<text x="177.7" y="251.9">QB</text>
<text x="177.7" y="248.4">QA</text>
<text x="185.6" y="250.5">2</text>
<text x="185.6" y="246.9">3</text>
<text x="46.8" y="254">10</text>
<text x="48.8" y="257.5">9</text>
<text x="54" y="255.4">C</text>
<text x="71.8" y="255.4">QC</text>
<text x="79.7" y="254">6</text>
<text x="79.7" y="257.5">7</text>
<text x="152.6" y="254">10</text>
<text x="154.6" y="257.5">9</text>
<text x="159.8" y="255.4">C</text>
<text x="177.7" y="255.4">QC</text>
<text x="185.6" y="254">6</text>
<text x="185.6" y="257.5">7</text>
<text x="54" y="258.9">D</text>
<text x="71.6" y="258.9">QD</text>
<text x="159.8" y="258.9">D</text>
<text x="177.4" y="258.9">QD</text>
</g>
<g font-size="3.2" fill="#f00">
<text x="321.9" y="70.6">16</text>
<text x="329.1" y="72">VCC</text>
<text x="46.8" y="74.1">16</text>
<text x="54" y="75.5">VCC</text>
<text x="216.1" y="81.1">16</text>
<text x="223.3" y="82.5">VCC</text>
<text x="276.1" y="81.1">20</text>
<text x="283.3" y="82.5">VCC</text>
<text x="46.8" y="137.6">16</text>
<text x="54" y="139">VCC</text>
<text x="46.8" y="201.1">16</text>
<text x="54" y="202.5">VCC</text>
<text x="152.6" y="201.1">16</text>
<text x="159.8" y="202.5">VCC</text>
<text x="46.8" y="264.6">16</text>
<text x="54" y="266">VCC</text>
<text x="152.6" y="264.6">16</text>
<text x="159.8" y="266">VCC</text>
</g>
<g font-size="3.2">
<text x="340.9" y="72">GND</text>
<text x="351.4" y="70.6">8</text>
<text x="69.3" y="75.5">GND</text>
<text x="79.7" y="74.1">8</text>
<text x="235.1" y="82.5">GND</text>
<text x="245.5" y="81.1">8</text>
<text x="295" y="82.5">GND</text>
<text x="305.5" y="81.1">10</text>
<text x="79.7" y="137.6">8</text>
<text x="69.3" y="139">GND</text>
<text x="69.3" y="202.5">GND</text>
<text x="79.7" y="201.1">8</text>
<text x="175.1" y="202.5">GND</text>
<text x="185.6" y="201.1">8</text>
<text x="69.3" y="266">GND</text>
<text x="79.7" y="264.6">8</text>
<text x="175.1" y="266">GND</text>
<text x="185.6" y="264.6">8</text>
</g>
</svg>
